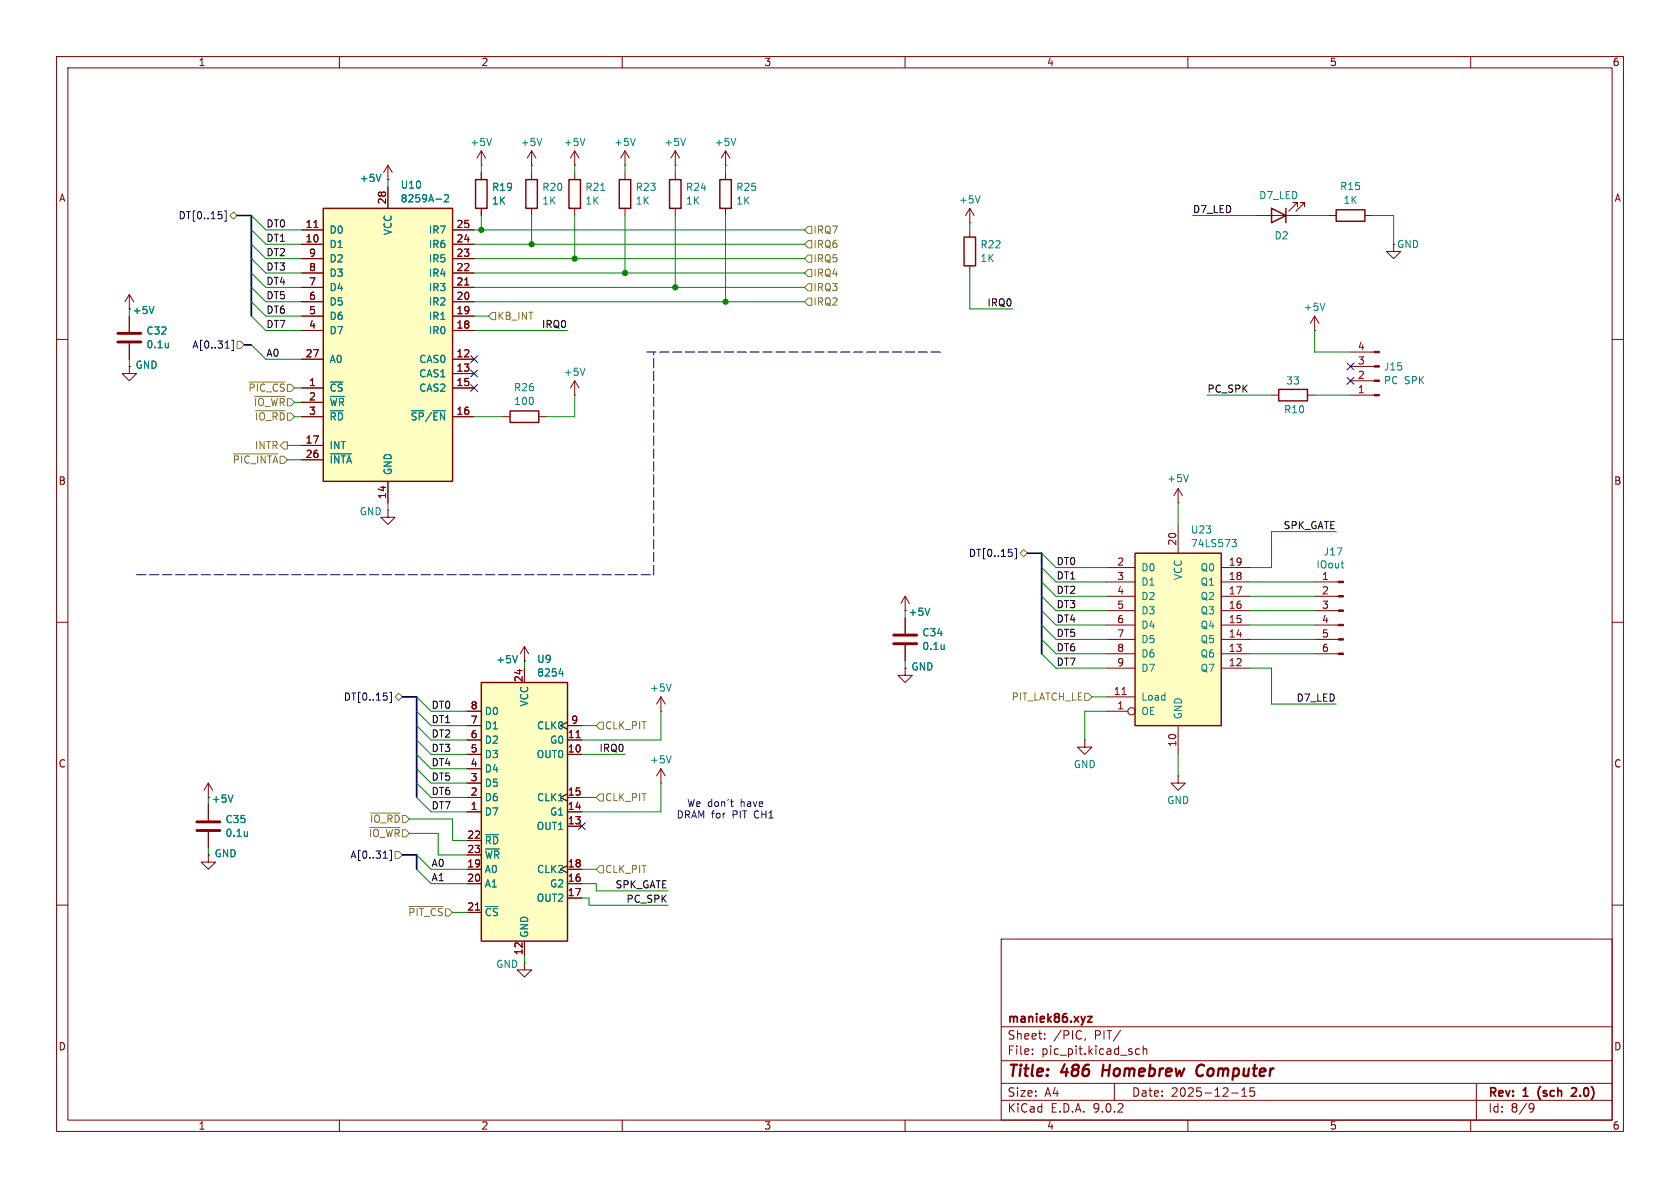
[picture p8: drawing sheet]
<svg xmlns="http://www.w3.org/2000/svg" width="297mm" height="210mm" viewBox="0 0 297 210" stroke-linecap="round" stroke-linejoin="round" font-family="sans-serif">
<g fill="none" stroke="#840000" stroke-width=".18">
<path d="M10 10h277v190h-277zM12 12h273v186h-273zM60 10v2M110 10v2M160 10v2M210 10v2M260 10v2M101.6 29.2h.1M101.6 26.7l-.8 1.2M101.6 26.7l.8 1.2M101.6 26.7v2.5M10 60h2"/>
<path d="M285 60h2M10 110h2M285 110h2M10 160h2M177 166h108v32h-108zM285 160h2M60 198v2M110 198v2M160 198v2M177 194.5h108M177 191.5h108M177 187.5h108"/>
<path d="M177 181.5h108M182.5 186.3v.1M182.5 185.5v.1M184.7 183.6v.1M184.7 182.8v.1M191.9 183.6l-.2 .3M197 191.5v3M201.5 185.5l-.5-.1-.3 .3v.4l.2 .2h.6M202.1 185.5l.2-.1 .4 .1v.9M202.1 184.9v1.5M210 198v2M217.7 193.2h1.2"/>
<path d="M219.5 193.8h.9M219.5 192.7l.5-.4v1.5M221 192.3v.7l.2-.1h.5l.1 .6-.3 .3-.5-.1M260 198v2M261 191.5v6.5M270.6 195.1l.5 .1a.99 .99 0 0 1-.4 1.4h-.2M271.2 195.7l-.3 .3h-.3"/>
</g>
<path d="M192.3 179.7h.8l-.8 1h.8M278.6 192.4l-.5-.1-.3 .1M278.6 192.9l-.8 .9h.9" fill="none" stroke="#840000" stroke-width=".3"/>
<path d="M195.1 188.2l-.3 2M212.5 188.2a1.13 1.13 0 0 0-1 .7 1.13 1.13 0 0 0 .3 1.2l.3 .1 .5-.1" fill="none" stroke="#840000" stroke-width=".4"/>
<path d="M103.4 24.5l-.4 1.2" fill="none" stroke="#008484" stroke-width=".18"/>
<path d="M57.1 36.8h22.9v48.3h-22.9z" fill="#ffffc2"/>
<path d="M57.1 36.8h22.9v48.3h-22.9zM118.4 31.8h2v5h-2zM127.3 31.8h2v5h-2zM170.4 41.9h2.1v5.1h-2.1z" fill="none" stroke="#840000" stroke-width=".25"/>
<g fill="none" stroke="#840000" stroke-width=".18">
<path d="M68.6 33v3.8M85.1 29.2h.1M85.1 26.7l-.8 1.2M85.1 26.7l.8 1.2M85.1 26.7v2.5M94 29.2h.1M94 26.7l-.8 1.2M94 26.7l.7 1.2M94 26.7v2.5M110.5 29.2h.1M110.5 26.7l-.8 1.2M110.5 26.7l.8 1.2"/>
<path d="M110.5 26.7v2.5M119.4 29.2h.1M119.4 26.7v2.5M119.4 30.5v1.3M119.4 36.8v1.3M119.4 26.7l-.8 1.2M119.4 26.7l.7 1.2M128.3 29.2h.1M128.3 26.7v2.5M128.3 30.5v1.3M128.3 36.8v1.3M128.3 26.7l-.8 1.2"/>
<path d="M128.3 26.7l.7 1.2M171.4 39.4h.1M171.4 36.8l-.7 1.3M171.4 36.8l.8 1.3M171.4 36.8v2.6M22.9 55.9v2.8M53.3 40.6h3.8M53.3 43.2h3.8M53.3 45.7h3.8M53.3 48.3h3.8M53.3 50.8h3.8M53.3 53.3h3.8"/>
<path d="M53.3 55.9h3.8M53.3 58.4h3.8M55.5 40.2h.7M80 40.6h3.8M80 43.2h3.8M80 45.7h3.8M80 48.3h3.8M80 50.8h3.8M80 53.3h3.8M80 55.9h3.8M80 58.4h3.8M82.2 50.4h.7"/>
<path d="M171.4 40.6v1.3M171.4 47v1.3M22.9 64.8v1.2h1.2l-1.2 1.3-1.3-1.3h1.3M22.9 64.8h.1M22.9 60.7v2.8M53.3 63.5h3.8M53.3 68.6h3.8M53.3 71.1h3.8M53.3 73.7h3.8M53.3 78.7h3.8M80 63.5h3.8M80 68.6h3.8"/>
<path d="M80 73.7h3.8M80 66h3.8M53.3 81.3h3.8M68.6 85.1v3.8M160 118.1v1.3h1.3l-1.3 1.3-1.3-1.3h1.3M160 118.1h.1M160 105.4v2.6M160 109.2v2.8M160 114v2.8M160 105.4l-.7 1.3M160 105.4l.8 1.3M36.8 138.4l-.7 1.3"/>
<path d="M36.8 138.4l.8 1.3M36.8 138.4v2.6M116.8 138.4h.1M116.8 125.7h.1M116.8 135.9l-.7 1.3M116.8 135.9l.8 1.3M116.8 123.2v2.5M116.8 135.9v2.5M116.8 123.2l-.7 1.3M116.8 123.2l.8 1.3M36.8 151.1v1.3h1.3l-1.3 1.3-1.2-1.3h1.2M36.8 151.1h.1"/>
<path d="M36.8 142.2v2.8M36.8 147.1v2.8M92.7 170.2v1.3h1.3l-1.3 1.2-1.3-1.2h1.3M92.7 170.2h.1"/>
</g>
<g fill="none" stroke="#008484" stroke-width=".18">
<path d="M77.1 35.2h.9M78.6 34.5l.5-.1 .2 .4-.8 .9h.8M86.9 24.5l-.4 1.2M95.8 24.5l-.4 1.2M112.3 24.5l-.4 1.2M121.2 24.5l-.4 1.2M130.1 24.5l-.4 1.2M173.3 34.6l-.5 1.3M29.8 60.6v.9M29.8 61.4h-.1M58.4 80.2h3.7M164.4 107.5l-.4 1.3"/>
<path d="M166.9 114v.8M166.9 114.7v.1M118.7 133.6l-.5 1.3M118.7 120.9l-.5 1.3M41.2 140.5l-.4 1.3M43.7 147v.8M43.7 147.7v.1"/>
</g>
<path d="M20.8 58.9h4.1M20.8 60.5h4.1M158 113.8h4.1M158 112.3h4.1M34.8 146.8h4.1M34.8 145.3h4.1" fill="none" stroke="#840000" stroke-width=".51"/>
<path d="M85.1 120.7h15.2v45.7h-15.2z" fill="#ffffc2"/>
<path d="M84.1 31.8h2v5h-2zM90.2 72.6h5v2.1h-5zM85.1 120.7h15.2v45.7h-15.2z" fill="none" stroke="#840000" stroke-width=".25"/>
<g fill="none" stroke="#840000" stroke-width=".18">
<path d="M85.1 30.5v1.3M85.1 36.8v1.3M22.9 52.1l-.8 1.2M22.9 52.1l.7 1.2M22.9 52.1v2.5M88.9 73.7h1.3M95.2 73.7h1.3M101.6 69.9h.1M101.6 67.3l-.8 1.3M101.6 67.3l.8 1.3M101.6 67.3v2.6M92.7 118.1v2.6"/>
<path d="M232.4 102.9h4.2M232.4 105.4h4.2M232.4 108h4.2M232.4 110.5h4.2M232.4 113h4.2M232.4 115.6h4.2M82.5 125.7h2.6M82.5 128.3h2.6M82.5 130.8h2.6M82.5 133.4h2.6M82.5 135.9h2.6M82.5 138.4h2.6"/>
<path d="M100.3 127.6l-1.2 .7 1.2 .6M100.3 128.3h2.6M100.3 130.8h2.6M100.3 133.4h2.6M101.8 130.4h.8M191.8 130.8v1.3h1.2l-1.2 1.3-1.3-1.3h1.3M191.8 130.8h.1M208.3 137.2v1.2h1.2l-1.2 1.3-1.3-1.3h1.3M208.3 137.2h.1M82.5 141h2.6M82.5 143.5h2.6M82.5 148.6h2.6"/>
<path d="M82.5 151.1h2.6M82.5 153.7h2.6M82.5 156.2h2.6M100.3 140.3l-1.2 .7 1.2 .6M100.3 153l-1.2 .7 1.2 .6M100.3 141h2.6M100.3 143.5h2.6M100.3 153.7h2.6M100.3 156.2h2.6M100.3 146.1h2.6M100.3 158.8h2.6M82.5 161.3h2.6"/>
<path d="M84.1 160.9h.7M92.7 166.4v2.5"/>
</g>
<path d="M27.2 54.2l-.4 1.2M103.4 65.1l-.4 1.3M237.1 99.6h.5M98.8 119.1h.8M99.4 118.7v.8M237.4 100.4h.2M85.8 147.5h2.3" fill="none" stroke="#008484" stroke-width=".18"/>
<g fill="#840000" stroke="#840000" stroke-width=".18">
<path d="M236.6 102.7h.9v.3h-.9z"/>
<path d="M236.6 105.3h.9v.2h-.9z"/>
<path d="M236.6 107.8h.9v.3h-.9z"/>
<path d="M236.6 110.4h.9v.2h-.9z"/>
<path d="M236.6 112.9h.9v.3h-.9z"/>
<path d="M236.6 115.4h.9v.3h-.9z"/>
</g>
<path d="M200.7 97.8h15.2v30.5h-15.2z" fill="#ffffc2"/>
<path d="M93 31.8h2v5h-2zM100.6 31.8h2v5h-2zM109.5 31.8h2v5h-2zM224.8 36.8l2.5 1.3-2.5 1.3zM227.3 36.8v2.6M236.2 37.1h5.1v2h-5.1zM226.1 68.8h5v2.1h-5zM200.7 97.8h15.2v30.5h-15.2z" fill="none" stroke="#840000" stroke-width=".25"/>
<g fill="none" stroke="#840000" stroke-width=".18">
<path d="M68.6 31.8h.1M68.6 29.2l-.8 1.3M68.6 29.2l.7 1.3M68.6 29.2v2.6M68.6 33v3.8M85.1 30.5v1.3M85.1 36.8v1.3M94 30.5v1.3M94 36.8v1.3M101.6 30.5v1.3M101.6 36.8v1.3M110.5 30.5v1.3"/>
<path d="M110.5 36.8v1.3M222.2 38.1h7.7M229.4 36.6v-.8h-.8h.8l-1.6 1.5M230.6 36.6v-.8h-.7h.7l-1.5 1.5M234.9 38.1h1.3M241.3 38.1h1.3M22.9 55.9v2.8M53.3 40.6h3.8M53.3 43.2h3.8M53.3 45.7h3.8M53.3 48.3h3.8M53.3 50.8h3.8"/>
<path d="M53.3 53.3h3.8M53.3 55.9h3.8M53.3 58.4h3.8M55.5 40.2h.7M80 40.6h3.8M80 43.2h3.8M80 45.7h3.8M80 48.3h3.8M80 50.8h3.8M80 53.3h3.8M80 55.9h3.8M80 58.4h3.8"/>
<path d="M82.2 50.4h.7M232.4 58.4h.1M232.4 55.9l-.8 1.3M232.4 55.9l.8 1.3M232.4 55.9v2.5M246.4 43.2v1.3h1.2l-1.2 1.2-1.3-1.2h1.3M22.9 64.8h.1M22.9 60.7v2.8M53.3 63.5h3.8M53.3 68.6h3.8M53.3 71.1h3.8M53.3 73.7h3.8"/>
<path d="M53.3 78.7h3.8M80 63.5h3.8M80 68.6h3.8M80 73.7h3.8M80 66h3.8M224.8 69.9h1.3M231.1 69.9h1.3M238.8 69.9h4.2M238.8 67.3h4.2M238.8 64.8h4.2M238.8 62.2h4.2M53.3 81.3h3.8"/>
<path d="M68.6 90.2v1.2h1.2l-1.2 1.3-1.3-1.3h1.3M68.6 90.2h.1M68.6 85.1v3.8M208.3 88.9h.1M208.3 86.4v2.5M208.3 92.7v5.1M208.3 86.4l-.8 1.2M208.3 86.4l.7 1.2M92.7 116.8h.1M92.7 114.3l-.8 1.3M92.7 114.3l.8 1.3M92.7 114.3v2.5"/>
<path d="M92.7 118.1v2.6M160 118.1h.1M160 109.2v2.8M160 114v2.8M195.6 100.3h5.1M195.6 102.9h5.1M195.6 105.4h5.1M195.6 108h5.1M195.6 110.5h5.1M195.6 113h5.1M195.6 115.6h5.1M195.6 118.1h5.1"/>
<path d="M215.9 100.3h5.1M215.9 102.9h5.1M215.9 105.4h5.1M215.9 108h5.1M215.9 110.5h5.1M215.9 113h5.1M215.9 115.6h5.1M215.9 118.1h5.1M82.5 125.7h2.6M82.5 128.3h2.6M82.5 130.8h2.6M82.5 133.4h2.6"/>
<path d="M82.5 135.9h2.6M82.5 138.4h2.6M100.3 127.6l-1.2 .7 1.2 .6M100.3 128.3h2.6M100.3 130.8h2.6M100.3 133.4h2.6M101.8 130.4h.8M195.6 123.2h5.1M195.6 125.7h3.8M198.4 122.8h.7M208.3 128.3v5.1M36.8 151.1h.1"/>
<path d="M36.8 142.2v2.8M36.8 147.1v2.8M82.5 141h2.6M82.5 143.5h2.6M82.5 148.6h2.6M82.5 151.1h2.6M82.5 153.7h2.6M82.5 156.2h2.6M100.3 140.3l-1.2 .7 1.2 .6M100.3 153l-1.2 .7 1.2 .6M100.3 141h2.6M100.3 143.5h2.6"/>
<path d="M100.3 153.7h2.6M100.3 156.2h2.6M100.3 146.1h2.6M100.3 158.8h2.6M82.5 161.3h2.6M84.1 160.9h.7M92.7 166.4v2.5"/>
<circle cx="200" cy="125.7" r=".63"/>
</g>
<g fill="none" stroke="#008484" stroke-width=".18">
<path d="M67.3 30.8l-.4 1.3M77.1 35.2h.9M78.6 34.5l.5-.1 .2 .4-.8 .9h.8M106.2 33.7h.7M27.2 54.2l-.4 1.2M234.2 53.6l-.4 1.3M29.8 60.6v.9M29.8 61.4h-.1M58.4 80.2h3.7M210.1 83.9l-.4 1.3M217.8 95.4h.8l-.4 .5 .3 .1 .1 .4-.3 .2h-.3M91.5 115.9l-.4 1.3"/>
<path d="M98.8 119.1h.8M99.4 118.7v.8M164.4 107.5l-.4 1.3M166.9 114v.8M166.9 114.7v.1M41.2 140.5l-.4 1.3M43.7 147v.8M43.7 147.7v.1M85.8 147.5h2.3"/>
</g>
<g fill="#840000" stroke="#840000" stroke-width=".18">
<path d="M243 69.7h.8v.3h-.8z"/>
<path d="M243 67.2h.8v.2h-.8z"/>
<path d="M243 64.6h.8v.3h-.8z"/>
<path d="M243 62.1h.8v.3h-.8z"/>
</g>
<g fill="none" stroke="#848400" stroke-width=".18">
<path d="M40.6 38.1l.7-.6 .6 .6-.6 .6zM87 55.2h.6v1.3h-.6l-.6-.6zM142.9 40h.6v1.3h-.6l-.7-.7zM142.9 45.1h.6v1.3h-.6l-.7-.7zM142.9 52.7h.6v1.3h-.6l-.7-.7zM142.9 47.6h.6v1.3h-.6l-.7-.6zM142.9 50.2h.6v1.2h-.6l-.7-.6zM142.9 42.5h.6v1.3h-.6l-.7-.6zM41.9 60.3h.6l.7 .7-.7 .6h-.6zM44 67.5h6.4M45 70.1h5.4M45.2 72.6h5.2"/>
<path d="M50.2 78.1h.6v1.3h-.6l-.7-.7zM41.3 80.2h7.8M181 97.2l.6 .6-.6 .6-.7-.6zM69.8 123.2l.7-.6 .6 .6-.6 .6zM106 127.6h.7v1.3h-.7l-.6-.6zM191.8 122.6h.6l.6 .6-.6 .6h-.6zM65.3 146.3h5.4M65.5 143.7h5.2M69.8 150.5h.7l.6 .6-.6 .7h-.7zM106 153h.7v1.3h-.7l-.6-.6zM106 140.3h.7v1.3h-.7l-.6-.6zM72.3 160.2h6"/>
</g>
<g fill="none" stroke="#000084" stroke-width=".18">
<path d="M39.2 38v.6M39.7 37.3h.3v1.8h-.3M39.8 61.5h.7M41 60.1h.3v1.9h-.3M83.2 65.4l1.2 1.2M83.2 68l1.2 1.2M83.2 62.9l1.2 1.2M84.4 65.4l-1.2 1.2M84.4 68l-1.2 1.2M84.4 62.9l-1.2 1.2M238.2 66.7l1.2 1.2M238.2 64.2l1.2 1.2"/>
<path d="M239.4 66.7l-1.2 1.2M239.4 64.2l-1.2 1.2M178.9 97.7v.5M179.4 97h.3v1.8h-.3M68.4 123.1v.5M68.9 122.4h.3v1.8h-.3M67.7 151.7h.8M68.9 150.3h.3v1.8h-.3M102.3 145.4l1.2 1.3M103.5 145.4l-1.2 1.3"/>
</g>
<path d="M114.3 62.2h52.1M24.1 101.6h91.5M115.6 101.6v-39.4" fill="none" stroke="#0000c2" stroke-width=".18" stroke-dasharray="1.7 .6"/>
<path d="M41.9 38.1h2.5v17.8M43.2 61h1.2M181.6 97.8h2.5v17.8M71.1 123.2h2.6v17.8M71.1 151.1h2.6v2.6" fill="none" stroke="#000084" stroke-width=".3"/>
<g fill="none" stroke="#008400" stroke-width=".18">
<path d="M44.4 38.1l2.6 2.5h6.3M68.6 31.8v1.2M85.1 29.2v1.3M85.1 38.1v2.5M94 29.2v1.3M94 38.1v5.1M101.6 29.2v1.3M101.6 38.1v7.6M110.5 29.2v1.3M110.5 38.1v10.2M119.4 29.2v1.3M119.4 38.1v12.7"/>
<path d="M128.3 29.2v1.3M128.3 38.1v15.2M171.4 39.4v1.2M210.8 38.1h11.4M229.9 38.1h5M242.6 38.1h3.8v5.1M44.4 40.6l2.6 2.6h6.3M44.4 50.8l2.6 2.5h6.3M44.4 48.3l2.6 2.5h6.3M44.4 45.7l2.6 2.6h6.3M44.4 43.2l2.6 2.5h6.3M44.4 53.3l2.6 2.6h6.3"/>
<path d="M44.4 55.9l2.6 2.5h6.3M83.8 43.2h58.4M83.8 53.3h58.4M83.8 50.8h58.4M83.8 48.3h58.4M83.8 45.7h58.4M83.8 40.6h58.4M83.8 55.9h2.6M83.8 58.4h16.5M171.4 48.3v6.3h7.7M232.4 58.4v3.8h6.4M22.9 63.5v1.3"/>
<path d="M44.4 61l2.6 2.5h6.3M50.8 78.7h2.5M52.1 73.7h1.2M52.1 71.1h1.2M52.1 68.6h1.2M83.8 73.7h5.1M101.6 69.9v3.8h-5.1M213.4 69.9h11.4M232.4 69.9h6.4M50.8 81.3h2.5M68.6 88.9v1.3M184.1 97.8l2.6 2.5h8.9"/>
<path d="M208.3 88.9v3.8M236.2 94h-11.4v6.3h-3.8M92.7 116.8v1.3M160 116.8v1.3M184.1 110.5l2.6 2.5h8.9M184.1 115.6l2.6 2.5h8.9M184.1 113l2.6 2.6h8.9M184.1 102.9l2.6 2.5h8.9M184.1 105.4l2.6 2.6h8.9M184.1 100.3l2.6 2.6h8.9M184.1 108l2.6 2.5h8.9M221 113h11.4"/>
<path d="M221 118.1h3.8v6.4h11.4M221 115.6h11.4M221 105.4h11.4M221 108h11.4M221 102.9h11.4M221 110.5h11.4M73.7 125.7l2.5 2.6h6.3M73.7 123.2l2.5 2.5h6.3M73.7 128.3l2.5 2.5h6.3M73.7 133.4l2.5 2.5h6.3M73.7 130.8l2.5 2.6h6.3M73.7 138.4l2.5 2.6h6.3"/>
<path d="M73.7 135.9l2.5 2.5h6.3M102.9 128.3h2.5M102.9 133.4h7.6M116.8 125.7v5.1h-13.9M116.8 138.4v5.1h-13.9M193 123.2h2.6M195.6 125.7h-3.8v5.1M208.3 133.4v3.8M36.8 149.9v1.2M72.4 144.8h7.6v3.8h2.5M72.4 147.3h5.1v3.8h5M73.7 141l2.5 2.5h6.3"/>
<path d="M73.7 153.7l2.5 2.5h6.3M73.7 151.1l2.5 2.6h6.3M102.9 156.2h2.5v1.3h12.7M102.9 158.8h1.2v1.2h14M102.9 153.7h2.5M102.9 141h2.5M80 161.3h2.5M92.7 168.9v1.3"/>
</g>
<path d="M129.1 141.7h.5M129.4 142.5l.2 .1" fill="none" stroke="#0000c2" stroke-width=".18"/>
<g fill="#008400" stroke="#008400" stroke-width=".18">
<circle cx="94" cy="43.2" r=".46"/>
<circle cx="85.1" cy="40.6" r=".46"/>
<circle cx="128.3" cy="53.3" r=".46"/>
<circle cx="119.4" cy="50.8" r=".46"/>
<circle cx="110.5" cy="48.3" r=".46"/>
<circle cx="101.6" cy="45.7" r=".46"/>
</g>
<g font-size="2.8" fill="#840000">
<text x="178" y="190.9">Title:</text>
<text x="187.7" y="190.9">486</text>
<text x="195.7" y="190.9">Homebrew</text>
<text x="213.2" y="190.9">Computer</text>
</g>
<g font-size="2.1" fill="#840000">
<text x="178" y="184">Sheet:</text>
<text x="178" y="181.2">maniek86.xyz</text>
<text x="186.2" y="184">/PIC,</text>
<text x="193.5" y="184">PIT/</text>
<text x="178" y="186.7">File:</text>
<text x="184.1" y="186.7">pic_pit.kicad_sch</text>
<text x="178" y="196.9">KiCad</text>
<text x="178" y="194.1">Size:</text>
<text x="184.7" y="194.1">A4</text>
<text x="185.7" y="196.9">E.D.A.</text>
<text x="193.3" y="196.9">9.0.2</text>
<text x="200" y="194.1">Date:</text>
<text x="207" y="194.1">2025-12-15</text>
<text x="263" y="194.3">Rev:</text>
<text x="263" y="196.9">Id:</text>
<text x="267.1" y="196.9">8/9</text>
<text x="269.4" y="194.3">1</text>
<text x="272.6" y="194.3">(sch</text>
<text x="279.2" y="194.3">2.0)</text>
</g>
<g font-size="1.8" fill="#840000">
<text x="35" y="11.9">1</text>
<text x="85" y="11.9">2</text>
<text x="135" y="11.9">3</text>
<text x="185" y="11.9">4</text>
<text x="235" y="11.9">5</text>
<text x="285" y="11.9">6</text>
<text x="10.3" y="35.9">A</text>
<text x="285.3" y="35.9">A</text>
<text x="53.9" y="40.4">11</text>
<text x="68.3" y="36.2" transform="rotate(-90 68.3 36.2)">28</text>
<text x="80.6" y="40.4">25</text>
<text x="53.9" y="42.9">10</text>
<text x="54.5" y="45.5">9</text>
<text x="80.6" y="42.9">24</text>
<text x="80.6" y="45.5">23</text>
<text x="54.5" y="48">8</text>
<text x="54.5" y="50.5">7</text>
<text x="54.5" y="53.1">6</text>
<text x="80.6" y="48">22</text>
<text x="80.6" y="50.5">21</text>
<text x="80.6" y="53.1">20</text>
<text x="23.4" y="55.7">+5V</text>
<text x="54.5" y="55.6">5</text>
<text x="54.5" y="58.2">4</text>
<text x="80.6" y="55.6">19</text>
<text x="80.6" y="58.2">18</text>
<text x="53.9" y="63.2">27</text>
<text x="80.6" y="63.2">12</text>
<text x="80.6" y="65.8">13</text>
<text x="240" y="64.5">3</text>
<text x="240" y="62">4</text>
<text x="54.5" y="68.3">1</text>
<text x="54.5" y="70.9">2</text>
<text x="80.6" y="68.3">15</text>
<text x="240" y="69.6">1</text>
<text x="240" y="67.1">2</text>
<text x="54.5" y="73.4">3</text>
<text x="80.6" y="73.4">16</text>
<text x="53.9" y="78.5">17</text>
<text x="53.9" y="81">26</text>
<text x="10.3" y="85.9">B</text>
<text x="68.3" y="88.3" transform="rotate(-90 68.3 88.3)">14</text>
<text x="285.3" y="85.9">B</text>
<text x="197.4" y="100.1">2</text>
<text x="208" y="96.6" transform="rotate(-90 208 96.6)">20</text>
<text x="217.1" y="100.1">19</text>
<text x="197.4" y="102.6">3</text>
<text x="197.4" y="105.2">4</text>
<text x="197.4" y="107.7">5</text>
<text x="217.1" y="102.6">18</text>
<text x="217.1" y="105.2">17</text>
<text x="217.1" y="107.7">16</text>
<text x="233.6" y="102.6">1</text>
<text x="233.6" y="105.2">2</text>
<text x="233.6" y="107.7">3</text>
<text x="160.5" y="109.1">+5V</text>
<text x="197.4" y="110.2">6</text>
<text x="197.4" y="112.8">7</text>
<text x="217.1" y="110.2">15</text>
<text x="217.1" y="112.8">14</text>
<text x="233.6" y="110.2">4</text>
<text x="233.6" y="112.8">5</text>
<text x="197.4" y="115.3">8</text>
<text x="197.4" y="117.9">9</text>
<text x="217.1" y="115.3">13</text>
<text x="217.1" y="117.9">12</text>
<text x="233.6" y="115.3">6</text>
<text x="83.1" y="125.5">8</text>
<text x="92.5" y="120.7" transform="rotate(-90 92.5 120.7)">24</text>
<text x="196.8" y="122.9">11</text>
<text x="197.4" y="125.5">1</text>
<text x="83.1" y="128">7</text>
<text x="83.1" y="130.6">6</text>
<text x="100.3" y="130.6">11</text>
<text x="100.9" y="128">9</text>
<text x="10.3" y="135.9">C</text>
<text x="83.1" y="133.1">5</text>
<text x="83.1" y="135.6">4</text>
<text x="100.3" y="133.1">10</text>
<text x="208" y="132.1" transform="rotate(-90 208 132.1)">10</text>
<text x="285.3" y="135.9">C</text>
<text x="37.3" y="142.1">+5V</text>
<text x="83.1" y="138.2">3</text>
<text x="83.1" y="140.7">2</text>
<text x="83.1" y="143.3">1</text>
<text x="100.3" y="140.7">15</text>
<text x="100.3" y="143.3">14</text>
<text x="82.5" y="148.3">22</text>
<text x="100.3" y="145.8">13</text>
<text x="82.5" y="150.9">23</text>
<text x="82.5" y="153.4">19</text>
<text x="82.5" y="156">20</text>
<text x="100.3" y="153.4">18</text>
<text x="100.3" y="156">16</text>
<text x="82.5" y="161">21</text>
<text x="100.3" y="158.5">17</text>
<text x="92.5" y="169" transform="rotate(-90 92.5 169)">12</text>
<text x="10.3" y="185.9">D</text>
<text x="285.3" y="185.9">D</text>
<text x="35" y="199.9">1</text>
<text x="85" y="199.9">2</text>
<text x="135" y="199.9">3</text>
<text x="185" y="199.9">4</text>
<text x="235" y="199.9">5</text>
<text x="285" y="199.9">6</text>
</g>
<g font-size="1.8" fill="#008484">
<text x="83.1" y="26">+5V</text>
<text x="91.9" y="26">+5V</text>
<text x="99.6" y="26">+5V</text>
<text x="108.5" y="26">+5V</text>
<text x="117.3" y="26">+5V</text>
<text x="126.2" y="26">+5V</text>
<text x="63.5" y="32.4">+5V</text>
<text x="70.7" y="33.5">U10</text>
<text x="70.7" y="36">8259A-2</text>
<text x="86.9" y="33.9">R19</text>
<text x="95.8" y="33.9">R20</text>
<text x="103.4" y="33.9">R21</text>
<text x="112.3" y="33.9">R23</text>
<text x="121.2" y="33.9">R24</text>
<text x="130.1" y="33.9">R25</text>
<text x="222.5" y="35.4">D7_LED</text>
<text x="236.8" y="33.8">R15</text>
<text x="58.2" y="41.5">D0</text>
<text x="69.4" y="41.7" transform="rotate(-90 69.4 41.7)">VCC</text>
<text x="75.7" y="41.5">IR7</text>
<text x="86.9" y="36.4">1K</text>
<text x="95.8" y="36.4">1K</text>
<text x="103.4" y="36.4">1K</text>
<text x="112.3" y="36.4">1K</text>
<text x="121.2" y="36.4">1K</text>
<text x="130.1" y="36.4">1K</text>
<text x="169.4" y="36.2">+5V</text>
<text x="237.4" y="36.2">1K</text>
<text x="58.2" y="44">D1</text>
<text x="58.2" y="46.6">D2</text>
<text x="75.7" y="44">IR6</text>
<text x="75.7" y="46.6">IR5</text>
<text x="173.2" y="46.5">1K</text>
<text x="173.2" y="44.1">R22</text>
<text x="225.2" y="42.5">D2</text>
<text x="246.9" y="44">GND</text>
<text x="58.2" y="49.1">D3</text>
<text x="58.2" y="51.7">D4</text>
<text x="75.7" y="49.1">IR4</text>
<text x="75.7" y="51.7">IR3</text>
<text x="25.8" y="59.3">C32</text>
<text x="58.2" y="54.2">D5</text>
<text x="58.2" y="56.7">D6</text>
<text x="58.2" y="59.3">D7</text>
<text x="75.7" y="54.2">IR2</text>
<text x="75.7" y="56.7">IR1</text>
<text x="75.7" y="59.3">IR0</text>
<text x="230.4" y="55.2">+5V</text>
<text x="23.9" y="65.4">GND</text>
<text x="25.8" y="61.8">0.1u</text>
<text x="58.2" y="64.4">A0</text>
<text x="74" y="64.4">CAS0</text>
<text x="244.6" y="65.7">J15</text>
<text x="58.2" y="69.4">~{CS}</text>
<text x="58.2" y="72">~{WR}</text>
<text x="74" y="66.9">CAS1</text>
<text x="74" y="69.4">CAS2</text>
<text x="90.8" y="69.4">R26</text>
<text x="90.8" y="71.8">100</text>
<text x="99.6" y="66.6">+5V</text>
<text x="227.3" y="68.2">33</text>
<text x="244.6" y="68.1">PC</text>
<text x="248.3" y="68.1">SPK</text>
<text x="58.2" y="74.5">~{RD}</text>
<text x="72.5" y="74.5">~{SP}/~{EN}</text>
<text x="226.9" y="73.3">R10</text>
<text x="58.2" y="79.6">INT</text>
<text x="58.2" y="82.1">~{INTA}</text>
<text x="69.4" y="84.1" transform="rotate(-90 69.4 84.1)">GND</text>
<text x="206.2" y="85.4">+5V</text>
<text x="63.5" y="91.3">GND</text>
<text x="210.4" y="94.5">U23</text>
<text x="201.7" y="101.2">D0</text>
<text x="210.4" y="96.9">74LS573</text>
<text x="212.1" y="101.2">Q0</text>
<text x="232.6" y="100.7">IOout</text>
<text x="233.9" y="98.4">J17</text>
<text x="201.7" y="103.7">D1</text>
<text x="201.7" y="106.3">D2</text>
<text x="209.1" y="102.6" transform="rotate(-90 209.1 102.6)">VCC</text>
<text x="212.1" y="103.7">Q1</text>
<text x="212.1" y="106.3">Q2</text>
<text x="163" y="112.7">C34</text>
<text x="201.7" y="108.8">D3</text>
<text x="201.7" y="111.4">D4</text>
<text x="201.7" y="113.9">D5</text>
<text x="212.1" y="108.8">Q3</text>
<text x="212.1" y="111.4">Q4</text>
<text x="212.1" y="113.9">Q5</text>
<text x="87.6" y="117.4">+5V</text>
<text x="94.9" y="117.4">U9</text>
<text x="94.9" y="119.8">8254</text>
<text x="161" y="118.7">GND</text>
<text x="163" y="115.1">0.1u</text>
<text x="201.7" y="116.4">D6</text>
<text x="201.7" y="119">D7</text>
<text x="212.1" y="116.4">Q6</text>
<text x="212.1" y="119">Q7</text>
<text x="93.6" y="125" transform="rotate(-90 93.6 125)">VCC</text>
<text x="114.8" y="122.5">+5V</text>
<text x="201.7" y="124.1">Load</text>
<text x="85.6" y="126.6">D0</text>
<text x="85.6" y="129.1">D1</text>
<text x="85.6" y="131.7">D2</text>
<text x="94.8" y="129.1">CLK0</text>
<text x="97.1" y="131.7">G0</text>
<text x="201.7" y="126.6">OE</text>
<text x="209.1" y="127.3" transform="rotate(-90 209.1 127.3)">GND</text>
<text x="85.6" y="134.2">D3</text>
<text x="85.6" y="136.8">D4</text>
<text x="94.8" y="134.2">OUT0</text>
<text x="114.8" y="135.2">+5V</text>
<text x="189.7" y="136">GND</text>
<text x="85.6" y="139.3">D5</text>
<text x="85.6" y="141.8">D6</text>
<text x="94.8" y="141.8">CLK1</text>
<text x="206.2" y="142.3">GND</text>
<text x="39.8" y="145.7">C35</text>
<text x="39.8" y="148.1">0.1u</text>
<text x="85.6" y="144.4">D7</text>
<text x="85.6" y="149.5">~{RD}</text>
<text x="94.8" y="146.9">OUT1</text>
<text x="97.1" y="144.4">G1</text>
<text x="37.8" y="151.7">GND</text>
<text x="85.6" y="152">~{WR}</text>
<text x="85.6" y="154.5">A0</text>
<text x="94.8" y="154.5">CLK2</text>
<text x="85.6" y="157.1">A1</text>
<text x="94.8" y="159.6">OUT2</text>
<text x="97.1" y="157.1">G2</text>
<text x="85.6" y="162.2">~{CS}</text>
<text x="93.6" y="165.9" transform="rotate(-90 93.6 165.9)">GND</text>
<text x="87.6" y="171.3">GND</text>
</g>
<g font-size="1.8" fill="#000084">
<text x="31.5" y="39">DT[0..15]</text>
<text x="33.9" y="61.8">A[0..31]</text>
<text x="171.2" y="98.7">DT[0..15]</text>
<text x="60.7" y="124.1">DT[0..15]</text>
<text x="61.8" y="152">A[0..31]</text>
</g>
<g font-size="1.8">
<text x="47" y="40.3">DT0</text>
<text x="210.8" y="37.8">D7_LED</text>
<text x="47" y="42.8">DT1</text>
<text x="47" y="45.4">DT2</text>
<text x="47" y="47.9">DT3</text>
<text x="47" y="50.5">DT4</text>
<text x="47" y="53">DT5</text>
<text x="47" y="58.1">DT7</text>
<text x="47" y="55.5">DT6</text>
<text x="95.7" y="58.1">IRQ0</text>
<text x="174.5" y="54.3">IRQ0</text>
<text x="47" y="63.2">A0</text>
<text x="213.4" y="69.5">PC_SPK</text>
<text x="226.8" y="93.6">SPK_GATE</text>
<text x="186.7" y="100">DT0</text>
<text x="186.7" y="107.6">DT3</text>
<text x="186.7" y="102.5">DT1</text>
<text x="186.7" y="105.1">DT2</text>
<text x="186.7" y="110.1">DT4</text>
<text x="186.7" y="112.7">DT5</text>
<text x="186.7" y="117.8">DT7</text>
<text x="186.7" y="115.2">DT6</text>
<text x="76.2" y="125.4">DT0</text>
<text x="229.1" y="124.1">D7_LED</text>
<text x="76.2" y="127.9">DT1</text>
<text x="76.2" y="130.5">DT2</text>
<text x="76.2" y="135.5">DT4</text>
<text x="76.2" y="133">DT3</text>
<text x="105.9" y="133">IRQ0</text>
<text x="76.2" y="138.1">DT5</text>
<text x="76.2" y="140.6">DT6</text>
<text x="76.2" y="143.2">DT7</text>
<text x="76.2" y="155.9">A1</text>
<text x="76.2" y="153.3">A0</text>
<text x="108.7" y="157.1">SPK_GATE</text>
<text x="110.6" y="159.7">PC_SPK</text>
</g>
<g font-size="1.8" fill="#848400">
<text x="143.7" y="41.5">IRQ7</text>
<text x="143.7" y="46.6">IRQ5</text>
<text x="143.7" y="44">IRQ6</text>
<text x="143.7" y="49.1">IRQ4</text>
<text x="143.7" y="51.7">IRQ3</text>
<text x="87.8" y="56.7">KB_INT</text>
<text x="143.7" y="54.2">IRQ2</text>
<text x="43.8" y="69.4">~{PIC_CS}</text>
<text x="44.8" y="72">~{IO_WR}</text>
<text x="45" y="74.5">~{IO_RD}</text>
<text x="41" y="82.1">~{PIC_INTA}</text>
<text x="45" y="79.6">INTR</text>
<text x="178.7" y="124.1">PIT_LATCH_LE</text>
<text x="106.9" y="129.1">CLK_PIT</text>
<text x="106.9" y="141.8">CLK_PIT</text>
<text x="65.1" y="148.2">~{IO_WR}</text>
<text x="65.3" y="145.6">~{IO_RD}</text>
<text x="106.9" y="154.5">CLK_PIT</text>
<text x="72.1" y="162.2">~{PIT_CS}</text>
</g>
<g font-size="1.8" fill="#0000c2">
<text x="121.4" y="142.8">We don't</text>
<text x="131" y="142.8">have</text>
<text x="119.5" y="144.9">DRAM for</text>
<text x="129.6" y="144.9">PIT</text>
<text x="133.6" y="144.9">CH1</text>
</g>
</svg>
